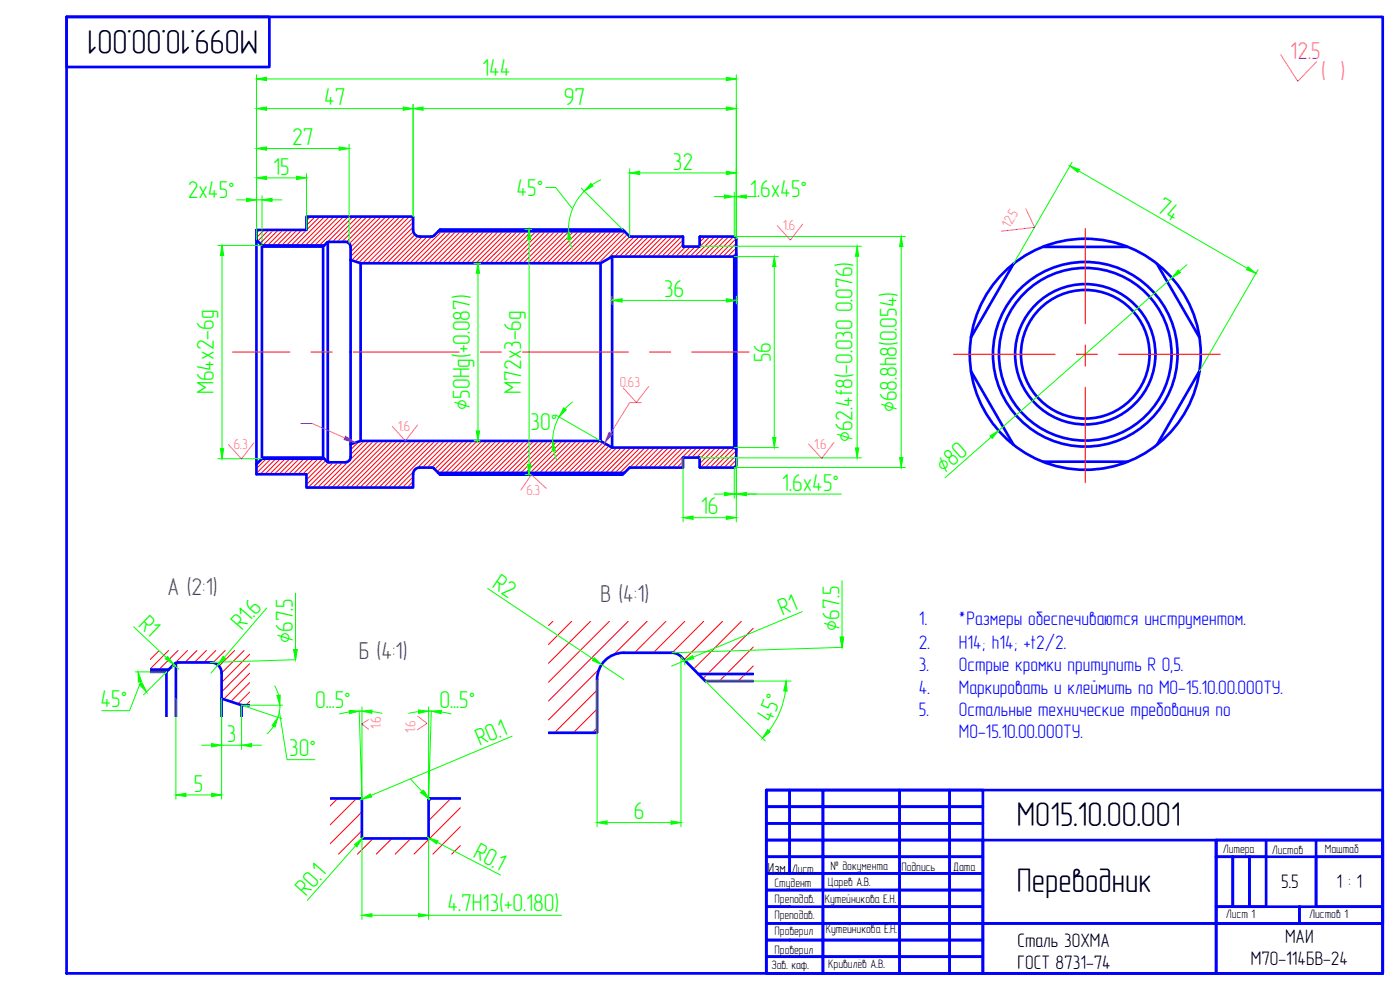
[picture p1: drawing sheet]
<svg xmlns="http://www.w3.org/2000/svg" width="420mm" height="297mm" viewBox="0 0 420 297" stroke-linecap="round" stroke-linejoin="round" font-family="sans-serif">
<g fill="none" stroke="#f00" stroke-width=".3">
<path d="M77.9 69l-.9 .9M79.3 69l-2.3 2.3M80.7 69l-3.4 3.4M82.1 69l-4.1 4.1M83.5 69l-4.6 4.6M84.9 69l-4.6 4.6M86.4 69l-4.7 4.6M87.8 69l-4.7 4.6M89.2 69l-4.7 4.6M90.6 69l-4.7 4.6M93.2 65l-1.2 1.2M94.6 65l-2.6 2.6"/>
<path d="M96 65l-8.6 8.6M97.4 65l-8.6 8.6M98.8 65l-8.6 8.6M100.2 65l-8.6 8.6M101.7 65l-8.7 8.6M103.1 65l-8.7 8.6M104.5 65l-8.7 8.6M105.9 65l-8.6 8.6M107.3 65l-7.6 7.6M108.7 65l-7.5 7.6M110.2 65l-7.6 7.6M111.6 65l-7.7 7.6"/>
<path d="M113 65l-8.2 8.1M114.4 65l-9.2 9.2M115.8 65l-10.6 10.6M117.2 65l-12 12M118.6 65l-13.1 13.1M120.1 65l-13.5 13.4M121.5 65l-13.8 13.8M122.9 65l-14 14M124 65.3l-13.7 13.7M124 66.7l-12.3 12.3M124 68.1l-10.9 10.9M124 69.5l-9.5 9.5"/>
<path d="M124.5 70.4l-8.5 8.6M125.4 70.9l-8 8.1M126.8 71l-8 8M128.2 71l-8 8M129.6 71l-8 8M133.1 68.9l-10.1 10.1M134.6 68.9l-10.2 10.1M136 68.9l-10.1 10.1M137.4 68.9l-10.1 10.1M138.8 68.9l-10.1 10.1M140.2 68.9l-10.1 10.1M141.6 68.9l-10.1 10.1"/>
<path d="M143 68.9l-10.1 10.1M144.5 68.9l-10.2 10.1M145.9 68.9l-10.1 10.1M147.3 68.9l-10.1 10.1M148.7 68.9l-10.1 10.1M150.1 68.9l-10.1 10.1M151.5 68.9l-10.1 10.1M153 68.9l-10.2 10.1M154.4 68.9l-10.2 10.1M155.8 68.9l-10.2 10.1M157.2 68.9l-10.1 10.1M158.6 68.9l-10.1 10.1"/>
<path d="M160 68.9l-10.1 10.1M161.4 68.9l-10.1 10.1M162.8 68.9l-10.1 10.1M164.3 68.9l-10.2 10.1M165.7 68.9l-10.1 10.1M167.1 68.9l-10.1 10.1M168.5 68.9l-10.1 10.1M169.9 68.9l-10.1 10.1M171.3 68.9l-10.1 10.1M172.7 68.9l-10.1 10.1M174.2 68.9l-10.2 10.1M175.6 68.9l-10.1 10.1"/>
<path d="M177 68.9l-10.1 10.1M178.4 68.9l-10.1 10.1M179.8 68.9l-10.1 10.1M181.2 68.9l-10.1 10.1M182.6 68.9l-10.1 10.1M184.1 68.9l-10.2 10.1M185.5 68.9l-10.2 10.1M186.9 68.9l-10.1 10.1M187.6 69.6l-9.4 9.4M188.3 70.3l-8.7 8.7M189 71l-6.9 6.9M190.4 71l-6 6"/>
<path d="M191.8 71l-6 6M193.3 71l-6 6M194.7 71l-6 6M196.1 71l-6 6M197.5 71l-6 6M198.9 71l-6 6M200.3 71l-6 6M201.7 71l-6 6M203.2 71l-6.1 6M204.6 71l-6 6M205 72l-5 5M205 73.4l-3.6 3.6"/>
<path d="M205.8 74l-3 3M207.2 74l-3 3M208.6 74l-3 3M210.2 71l-.2 .2M211.6 71l-1.6 1.7M213 71l-5.9 6M214.5 71l-6 6M215.9 71l-6 6M217.3 71l-6 6M218.7 71l-6 6M220.1 71l-6 6M221 71.6l-5.5 5.4"/>
<path d="M221 73l-4 4M221 74.4l-2.6 2.6M221 75.8l-1.2 1.2M325.7 68.5v28.7M69.8 105.6h17.2M93.3 105.6h6.4M106 105.6h31.8M144.1 105.6h6.4M156.8 105.6h31.8M194.9 105.6h6.4M207.6 105.6h17.2M286.2 106.3h30.5"/>
<path d="M323 106.3h6.4M325.7 103.5v6.4M325.7 116.2v28.6M335.7 106.3h30.5M79.9 137.6l-2.9 3M81.3 137.6l-4.3 4.4M82.8 137.6l-4.7 4.7M84.2 137.6l-4.7 4.7M85.6 137.6l-4.7 4.7M87 137.6l-4.7 4.7M88.4 137.6l-4.6 4.7M89.8 137.6l-4.6 4.7"/>
<path d="M91.2 137.6l-4.6 4.7M92.6 137.6l-4.6 4.7M94.1 137.6l-4.7 4.7M95.5 137.6l-4.7 4.7M96.9 137.6l-4.9 5M97.8 138.1l-5.8 5.9M98.7 138.7l-6.7 6.7M100.1 138.7l-7.6 7.6M101.5 138.7l-7.6 7.6M102.9 138.7l-7.6 7.6M105.6 133.2l-.4 .3M107.7 132.5l-2.5 2.5"/>
<path d="M109.3 132.3l-4.1 4.1M110.7 132.3l-14 14M112.1 132.3l-14 14M113.6 132.3l-14.1 14M115 132.3l-14 14M116.4 132.3l-14 14M117.8 132.3l-14 14M119.2 132.3l-14 14M120.6 132.3l-14 14M122 132.3l-14 14M123.5 132.3l-14 14M124.9 132.3l-14 14"/>
<path d="M126.3 132.3l-14 14M127.7 132.3l-14 14M129.1 132.3l-14 14M130.5 132.3l-14 14M131.9 132.3l-14 14M133.3 132.3l-8.1 8.1M134.8 132.3l-8 8M136.2 132.3l-8 8M137.6 132.3l-8 8M139 132.3l-8.5 8.5M140.4 132.3l-9.2 9.2M141.8 132.3l-9.9 9.9"/>
<path d="M143.3 132.3l-10.2 10.1M144.7 132.3l-10.1 10.1M146.1 132.3l-10.1 10.1M147.5 132.3l-10.1 10.1M148.9 132.3l-10.1 10.1M150.3 132.3l-10.1 10.1M151.7 132.3l-10.1 10.1M153.2 132.3l-10.2 10.1M154.6 132.3l-10.2 10.1M156 132.3l-10.1 10.1M157.4 132.3l-10.1 10.1M158.8 132.3l-10.1 10.1"/>
<path d="M160.2 132.3l-10.1 10.1M161.6 132.3l-10.1 10.1M163 132.3l-10.1 10.1M164.5 132.3l-10.2 10.1M165.9 132.3l-10.1 10.1M167.3 132.3l-10.1 10.1M168.7 132.3l-10.1 10.1M170.1 132.3l-10.1 10.1M171.5 132.3l-10.1 10.1M173 132.3l-10.2 10.1M174.4 132.3l-10.1 10.1M175.8 132.3l-10.1 10.1"/>
<path d="M177.2 132.3l-10.1 10.1M178.6 132.3l-10.1 10.1M180 132.3l-10.1 10.1M181 132.7l-9.7 9.7M181.9 133.3l-9.2 9.1M182.8 133.8l-8.7 8.6M183.7 134.3l-8.1 8.1M185.1 134.3l-8.1 8.1M186.5 134.3l-8.1 8.1M187.9 134.3l-8.1 8.1M189.3 134.3l-8.1 8.1M190.8 134.3l-8.2 8.1"/>
<path d="M192.2 134.3l-8.2 8.1M193.6 134.3l-8.1 8.1M195 134.3l-6 6M196.4 134.3l-6 6M197.8 134.3l-6 6M199.2 134.3l-6 6M200.7 134.3l-6.1 6M202.1 134.3l-6 6M203.5 134.3l-6 6M204.9 134.3l-6 6M205 138.5l-1.9 1.8M205 139.9l-.4 .4"/>
<path d="M206.3 134.3l-6 6M207.7 134.3l-6 6M209.1 134.3l-3 3M210.5 134.3l-2.9 3M212 134.3l-3 3M213.4 134.3l-3.4 3.4M214.8 134.3l-4.8 4.8M216.2 134.3l-6 6M217.6 134.3l-6 6M219 134.3l-6 6M220.4 134.3l-5.9 6M221 135.2l-5.1 5.1"/>
<path d="M221 136.6l-3.7 3.7M221 138l-2.3 2.3M221 139.4l-.9 .9M124 143.1l-3.2 3.2M124 144.5l-1.8 1.8M124 145.9l-.4 .4M124.1 141.5l-4.7 4.8M47.8 195.2l-2.7 2.7M50.6 195.2l-5.5 5.5M53.4 195.2l-5.7 5.7M56.3 195.2l-5.8 5.7M59.1 195.2l-3.6 3.6"/>
<path d="M61.9 195.2l-3.6 3.6M64.7 195.2l-3.5 3.6M67.6 195.2l-3.7 3.6M70.4 195.2l-4.7 4.7M73.3 195.2l-6.8 6.7M74.9 196.3l-8.4 8.5M74.9 199.1l-8.4 8.5M165.9 186.4l-1.3 1.3M171.6 186.4l-7 7M177.2 186.4l-12.6 12.6M182.9 186.4l-18.3 18.3M188.5 186.4l-23.9 23.9"/>
<path d="M194.2 186.4l-10.1 10.1M199.9 186.4l-9.5 9.5M205.5 186.4l-9.4 9.5M211.2 186.4l-9.5 9.5M216.8 186.4l-11.5 11.6M222.5 186.4l-14.4 14.4M226.1 188.5l-15.2 15.1M226.1 194.1l-10.2 10.3M226.1 199.8l-4.6 4.6M74.9 202l-7.8 7.8M74.9 204.8l-5.7 5.7M74.9 207.7l-3.5 3.5"/>
<path d="M74.9 210.5l-1.1 1.1M179.2 207.1l-12.8 12.8M179.2 212.7l-7.1 7.2M179.2 218.4l-1.5 1.5M179.8 200.8l-15.2 15.2M101.3 239.6l-2.2 2.2M107 239.6l-7.9 7.9M129.6 239.6l-1 1M135.3 239.6l-6.7 6.6M108.6 243.6l-9.5 9.6M108.6 249.3l-7 7M112 251.6l-4.7 4.7"/>
<path d="M117.6 251.6l-4.7 4.7M123.3 251.6l-4.7 4.7M138.2 242.4l-14 13.9M138.2 248l-8.3 8.3M138.2 253.7l-2.6 2.6"/>
</g>
<g fill="none" stroke="#00f" stroke-width=".8">
<path d="M20 5.1h60.8v15h-60.8zM20 5.1h395v286.9h-395zM77 72l2 2h18l1.5-1.4h5.1a1.6 1.6 0 0 1 1.6 1.6M97 74v63.3M97.3 73.6h-18.7v64h18.7M98.4 72.7v65.9M105.2 74.2v62.9M108.2 79v53.3M124 69v-4h-32v4h-15v73.3h15v4h32v-4a2 2 0 0 1 2-2h3.8l2.3 2.1h54.7l2.2-2.1 16-.1M124 69a2 2 0 0 0 2 2l3.8-.1 2.3-2h54.7l2.2 2.1h15.9l.2 3h4.8l.2-3h10.3l.6 .6v4.8l-.6 .6h-36.7l-3.5 2h-72l-3-1M131.6 69.4h55.8M180.2 79v53.3"/>
<path d="M183.7 77v57.3M220.4 77v57.3M221 76.4v58.5M304.2 79.1l-12.8 22.1M312.9 74.1h25.5M347.2 79.1l12.8 22.1M291.4 111.4l12.8 22.1M360 111.4l-12.8 22.1M105.2 133.3l3-1h72l3.5 2h36.7l.6 .6v4.8l-.6 .6-10.4-.1M105.2 137.1a1.63 1.63 0 0 1-1.6 1.6h-5.1l-1.5-1.4h-18l-2 2M312.9 138.5h25.5M131.6 141.9h55.8"/>
<path d="M205 140.2l.1-2.9h4.8l.1 2.9M52.8 198.9v16.2M187.2 195.9h14.3M187.2 195.8a8 8 0 0 0-8 8.1v16h-14.6M201.6 195.8l1 .2 1.4 .7 7.7 7.7h14.4M45.1 201.6h4.9l2.2-2.3 1-.5h10.1a3.2 3.2 0 0 1 3.2 3.1v13.2M45.1 200.9h5.6M50 201.6v13.5M66.5 209.6l6 2h2.4M72.5 211.6v3.5M209.6 202.2h16.5M99.1 239.6h9.1"/>
<path d="M108.2 239.6l.4 .3v11.3l.4 .4 19.4-.1 .2-.3v-11.2M138.2 239.6h-9.2l-.3 .3M230 237.1h185v54.9h-185zM230 237.1h7v4.9h-7zM237 237.1h10v4.9h-10zM247 237.1h23v4.9h-23zM270 237.1h15v4.9h-15zM285 237.1h10v4.9h-10zM230 242h7v5h-7zM230 247h7v5.1h-7zM230 252.1h7v5h-7zM230 257.1h7v5h-7z"/>
<path d="M237 242h10v5h-10zM237 247h10v5.1h-10zM237 252.1h10v5h-10zM237 257.1h10v5h-10zM247 242h23v5h-23zM247 247h23v5.1h-23zM247 252.1h23v5h-23zM247 257.1h23v5h-23zM270 242h15v5h-15zM270 247h15v5.1h-15zM270 252.1h15v5h-15zM270 257.1h15v5h-15z"/>
<path d="M285 242h10v5h-10zM285 247h10v5.1h-10zM285 252.1h10v5h-10zM285 257.1h10v5h-10zM295 252.1h70v39.9h50v-14.9h-120zM365 252.1h50v25h-50zM365 252.1h50v5h-50zM365 257.1h5v14.9h-5zM370 257.1h5v14.9h-5zM375 257.1h5v14.9h-5zM380 252.1v5M395 257.1h20v14.9h-20z"/>
<path d="M395 252.1v19.9M230 262.1h17v4.9h-17zM230 272h17v5.1h-17zM230 277.1h17v5h-17zM247 262.1h23v4.9h-23zM247 267h-17v5h7M247 267h23v5h-23zM247 272h23v5.1h-23zM247 277.1h23v5h-23zM270 262.1h15v4.9h-15zM270 267h15v5h-15zM270 272h15v5.1h-15z"/>
<path d="M270 277.1h15v5h-15zM285 262.1h10v4.9h-10zM285 267h10v5h-10zM285 272h10v5.1h-10zM285 277.1h10v5h-10zM295 277.1h70v14.9h-70zM365 272h25v5.1h-25zM390 272h25v5.1h-25zM230 282.1h17v4.9h-17zM230 287h17v5h-17zM247 282.1h23v4.9h-23zM247 287h23v5h-23z"/>
<path d="M270 282.1h15v4.9h-15zM270 287h15v5h-15zM285 282.1h10v4.9h-10zM285 287h10v5h-10z"/>
<circle cx="325.7" cy="106.3" r="34.7"/>
<circle cx="325.7" cy="106.3" r="27.7"/>
<circle cx="325.7" cy="106.3" r="25.9"/>
<circle cx="325.7" cy="106.3" r="19.3"/>
<circle cx="325.7" cy="106.3" r="21.1"/>
</g>
<path d="M189 50.6v20.4M192 51.9h26M221 50.6v21M88.7 178v19.9l.5-3-1 .1 .5 2.9-25.6 .9M252.7 174.2v20l.5-3h-1l.5 3-51.2 1.7M40.6 201.6h9.4M72.5 211.6h12.3M107.8 213.4l.8 26.6v-26.6M129.4 213.4l-.8 26.6v-26.6M211.7 204.4h25.7M123.2 233.8l5.5 5.9M126.3 237.8l.8-.7 1.6 2.6z" fill="none" stroke="#0f0" stroke-width=".3"/>
<g fill="#0f0" stroke="#0f0" stroke-width=".3">
<path d="M218 51.4l3 .5-3 .5z"/>
<path d="M189 51.9l3-.5v1z"/>
<path d="M126.3 237.8l.8-.7 .4 .7zM126.3 237.8l2.4 1.9-1.2-1.9z"/>
<path d="M252.2 191.2h1zM252.2 191.2l.5 3 .5-3z"/>
<path d="M88.2 195l1-.1zM88.2 195l.5 2.9 .5-2.9z"/>
</g>
<!-- layer: AM_5 -->
<g fill="none" stroke="#0f0" stroke-width=".3">
<path d="M77 22.4v49.6M80 32.6h41M80 23.7h138M124 31.3v33.7M127 32.6h91M221 22.4v49.2M71 60h3M77 60h1.6M78.6 58.7v14.9h-13.2M80 53.4h9M80 44.6h21.8M81.6 60h3"/>
<path d="M92 52.1v16.9M104.8 43.3v29.7M163.8 56.2h3l5 6.4M174.5 56.5l12.4 12.4M175.4 57.3a16.3 16.3 0 0 0-4.8 11.6M180.3 54l-2.6 1.4M214.4 59h3M220.4 57.7v13.3h51.3M220.4 59h.6M224 59h3M321.7 48.7l-17.5 30.4M323.7 51.3l50.6 29.2"/>
<path d="M66.6 76.6v58M142.2 79h2.1M157.5 68.9h2M158.8 71.9v67.5M170.9 71.8l.8 2.9M210 73.9h48.5M220.4 77h13.2M232.4 80v51.3M257.2 76.9v57.5M270.5 74v63.3M356.2 79.4l-2.3 2M143.4 82v47.3"/>
<path d="M183.7 88.9v2.4M186.7 90.1h31.3M221 88.9v2.4M351.7 83.4l-52 45.8M377.5 80.9l-17.5 30.5M65.4 137.6h13.2M142.2 132.3h2.1M166.2 135.3l.9 2.8M166.7 124.5l13.5 7.8M167.8 125.1a14.4 14.4 0 0 0-1.9 7.2M171.8 120.6l-2.2 2M205 137.3v19.3"/>
<path d="M209.9 137.4h48.6M220.4 134.3h13.2M221 137.3v19.3M297.4 131.2l-13.8 12.2M157.5 142.4h2M208 155.3h10M214.4 148.2h3M221 148.2h-.6h.6M221 148.2h31.5M271.7 140.3h-51.3v9.2M146.3 176.6l31.8 21.1M40.1 188.1l9.9 9.2"/>
<path d="M52.2 199.4l1.4 1.4M52.2 199.3l-.5 1.2M65.4 199.5l-2.1 2.5M80.1 182.4l-12.8 14.9M180.6 199.4l6.6 4.5M205.2 198.3l-3.7 1.6M205.5 199.5l-.3-1.3-.8-1.2v51.1M240.7 183.5l-32.7 13.7M42 204.5l.3 .6M42.1 204.9l-3.2 8.3h-8.4M50 201.6l-6.9 6.9M52.8 209.6v30.2"/>
<path d="M66.5 209.6v30.2M82.1 217.9l-2 2.3M82.5 205.8l1.1 2.8M83.8 213.4l2.3 14.5h8.4M84 211.6l-.6 3.6M84.6 215.6l-12.1-4v13.2M104.8 213.6l-2.9 .6M108.6 212.1v1.2l-.8 .1M111.6 213.5l3 .5M125.6 213.5l-2.9 .5M128.6 212.1v1.3M128.6 213.3l.9 .1"/>
<path d="M132.4 213.6l3 .6M179.2 203.9v44.2M211.7 204.4l18 17.9M235.7 207.3a24.2 24.2 0 0 1-4.9 11.9M55.8 238.5h7.7M60.5 223.6h3M66.5 223.6h6M75.5 223.6h3M108.6 239.8l-.4 .2M153.7 220.9l-42.3 17.8M106.8 253.7l-14.6 16.5M108.6 251.2v24.7"/>
<path d="M109 251.2l-.2 .3M128.2 251.2l.4 .2M128.6 251.2v24.7M131.2 252.7l19 9.9M182.2 246.8h19.2M111.6 274.6h14M128.6 274.6h40"/>
</g>
<g fill="#0f0" stroke="#0f0" stroke-width=".3">
<path d="M218 32.1l3 .5-3 .5z"/>
<path d="M124 32.6l3-.5v1z"/>
<path d="M77 23.7l3-.5v1z"/>
<path d="M218 23.2l3 .5-3 .5z"/>
<path d="M74 59.5l3 .5-3 .5z"/>
<path d="M78.6 60l3-.5v1z"/>
<path d="M77 53.4l3-.5v1z"/>
<path d="M89 52.9l3 .5-3 .5z"/>
<path d="M77 32.6l3-.5v1z"/>
<path d="M121 32.1l3 .5-3 .5z"/>
<path d="M217.4 58.5l3 .5-3 .5z"/>
<path d="M221 59l3-.5v1z"/>
<path d="M177.3 55l.7 .8-2.7 1.5z"/>
<path d="M170.6 68.9l.8 2.9-1 .1z"/>
<path d="M66.1 134.6h1l-.5 3z"/>
<path d="M66.6 73.6l.5 3h-1z"/>
<path d="M143.4 79l.5 3h-1z"/>
<path d="M142.9 129.3h1l-.5 3z"/>
<path d="M158.8 68.9l.5 3h-1z"/>
<path d="M158.3 139.4h1l-.5 3z"/>
<path d="M169.1 122.4l.8 .6-2.1 2.1z"/>
<path d="M165.9 132.3l.8 2.9-1 .1z"/>
<path d="M183.7 90.1l3-.5v1z"/>
<path d="M218 89.6l3 .5-3 .5z"/>
<path d="M205 155.3l3-.5v1z"/>
<path d="M218 154.8l3 .5-3 .5z"/>
<path d="M221 148.2l3-.4v.9z"/>
<path d="M217.4 147.8l3 .4-3 .5z"/>
<path d="M231.9 131.3h1l-.5 3z"/>
<path d="M232.4 77l.5 3h-1z"/>
<path d="M256.7 134.4h1l-.5 3z"/>
<path d="M257.2 73.9l.5 3h-1z"/>
<path d="M270 137.3h1l-.5 3z"/>
<path d="M270.5 71l.5 3h-1z"/>
<path d="M353.6 81l.7 .8-2.6 1.6z"/>
<path d="M297.1 130.8l2.6-1.6-1.9 2.4z"/>
<path d="M374.6 80.1l2.3 1.9-2.8-1.1z"/>
<path d="M321.1 49.8l2.9 1-.6 .9z"/>
<path d="M50.3 197l1.9 2.4-2.6-1.7z"/>
<path d="M67 196.9l.7 .7-2.3 1.9z"/>
<path d="M106.4 253.4l2.4-1.9-1.7 2.5z"/>
<path d="M128.6 251.4l2.9 .9-.5 .9z"/>
<path d="M108.6 239.8l2.6-1.6 .3 .9z"/>
<path d="M178.3 197.3l2.3 2.1-2.8-1.2z"/>
<path d="M205.2 198.3l2.6-1.6 .4 .9z"/>
<path d="M179.2 246.8l3-.5v1z"/>
<path d="M201.4 246.3l3 .5-3 .5z"/>
<path d="M230.4 218.9l.8 .6-2.4 2z"/>
<path d="M235.9 204.4l.3 3-1-.1z"/>
<path d="M63.5 238l3 .5-3 .5z"/>
<path d="M52.8 238.5l3-.5v1z"/>
<path d="M63.5 223.1l3 .5-3 .5z"/>
<path d="M72.5 223.6l3-.5v1z"/>
<path d="M83.4 215.2l-.9 3-.9-.5z"/>
<path d="M83.1 208.7l1-.1-.1 3z"/>
<path d="M41.5 201.6l1 2.9-1 .1z"/>
<path d="M41.8 205.4l.9-.5 1.3 2.7z"/>
<path d="M108.6 274.6l3-.5v1z"/>
<path d="M125.6 274.1l3 .5-3 .5z"/>
<path d="M129.4 213.4l3.1-.3-.1 1z"/>
<path d="M125.6 213l3 .4-3 .6z"/>
<path d="M108.6 213.4l3.1-.4-.1 1z"/>
<path d="M104.8 213.1l3 .3-2.9 .7z"/>
<path d="M77 44.6l3-.5v1z"/>
<path d="M101.8 44.1l3 .5-3 .5z"/>
</g>
<path d="M384.4 16.4l5.1 8 5.6-5.9M240.9 67.3l-3.7 4.7-3.9-4.3M307.9 62.6l2.6 5.6-10 1.2M194.7 116l-3.7 4.7-4-4.3M76.2 132.9l-3.7 4.8-3.9-4.3M90.2 127.1h3.5l9.7 4.3M125.3 127.5l-3.6 4.8-4-4.4M192.4 120.8h-3.4l-5.7 9.2M250.3 132.8l-3.7 4.7-3.9-4.3M164 146.5l-4.5-4.1-3.2 4.6M110.6 215.9l-2 1.3 2 1.6M125.3 214.9l2.9 2.2-3 1.9" fill="none" stroke="#f0f" stroke-width=".3"/>
<g fill="#f0f" stroke="#f0f" stroke-width=".3">
<path d="M182.8 129.7l1 .6-2.4 2.7z"/>
<path d="M103.7 130.9l2.9 1.9-3.4-.9z"/>
</g>
<g font-size="10.2">
<text x="77.5" y="9.2" transform="rotate(-180 77.5 9.2)">M099.10.00.001</text>
<text x="305.2" y="247.8">MO15.10.00.001</text>
<text x="305.2" y="267.7">Переводник</text>
</g>
<g font-size="7.3" fill="#f0f">
<text x="387.2" y="17.6">12.5</text>
<text x="396.5" y="23.8">( )</text>
</g>
<g font-size="7.3" fill="#0f0">
<text x="144.7" y="22.7">144</text>
<text x="97.3" y="31.6">47</text>
<text x="169.2" y="31.6">97</text>
<text x="87.7" y="43.6">27</text>
<text x="82" y="52.4">15</text>
<text x="201.9" y="50.9">32</text>
<text x="56.3" y="59.3">2x45°</text>
<text x="155" y="58.7">45°</text>
<text x="225.1" y="59.1">1.6x45°</text>
<text x="346.7" y="63.4" transform="rotate(30 346.7 63.4)">74</text>
<text x="199.3" y="89.1">36</text>
<text x="231.4" y="108.7" transform="rotate(-90 231.4 108.7)">56</text>
<text x="64.2" y="118.3" transform="rotate(-90 64.2 118.3)">M64x2-6g</text>
<text x="156.4" y="118.1" transform="rotate(-90 156.4 118.1)">M72x3-6g</text>
<text x="141" y="122.9" transform="rotate(-90 141 122.9)">∅50Hg(+0.087)</text>
<text x="269.1" y="123.7" transform="rotate(-90 269.1 123.7)">∅68.8h8(0.054)</text>
<text x="159.2" y="128.9">30°</text>
<text x="255.9" y="132.7" transform="rotate(-90 255.9 132.7)">∅62.4f8(-0.030 0.076)</text>
<text x="283.4" y="142.2" transform="rotate(-41 283.4 142.2)">∅80</text>
<text x="234.7" y="147.2">1.6x45°</text>
<text x="210.3" y="154.3">16</text>
<text x="147.4" y="176.1" transform="rotate(34 147.4 176.1)">R2</text>
<text x="76.8" y="184.7" transform="rotate(-49 76.8 184.7)">6</text>
<text x="234.8" y="184.9" transform="rotate(-23 234.8 184.9)">R1</text>
<text x="41.3" y="187.8" transform="rotate(43 41.3 187.8)">R1</text>
<text x="72.7" y="189.4" transform="rotate(-49 72.7 189.4)">R1.</text>
<text x="251.9" y="189.2" transform="rotate(-90 251.9 189.2)">∅67.5</text>
<text x="87.9" y="192.9" transform="rotate(-90 87.9 192.9)">∅67.5</text>
<text x="30.2" y="212.2">45°</text>
<text x="94.6" y="212.5">0...5°</text>
<text x="131.9" y="212.5">0...5°</text>
<text x="150.7" y="221.1" transform="rotate(-23 150.7 221.1)">1</text>
<text x="231.6" y="217" transform="rotate(-67 231.6 217)">45°</text>
<text x="68.1" y="222.6">3</text>
<text x="86.8" y="226.9">30°</text>
<text x="144" y="223.9" transform="rotate(-23 144 223.9)">R0.</text>
<text x="58.2" y="237.5">5</text>
<text x="190.2" y="245.8">6</text>
<text x="141.7" y="257" transform="rotate(27 141.7 257)">R0.</text>
<text x="96.8" y="263.5" transform="rotate(-48 96.8 263.5)">1</text>
<text x="148.2" y="260.4" transform="rotate(27 148.2 260.4)">1</text>
<text x="91.9" y="269" transform="rotate(-48 91.9 269)">R0.</text>
<text x="134.3" y="273.3">4.7H13(+0.180)</text>
</g>
<g font-size="7.3" fill="#545454">
<text x="50.3" y="178.7">A (2:1)</text>
<text x="180.2" y="180.7">B (4:1)</text>
<text x="107.7" y="197.8">Б (4:1)</text>
</g>
<g font-size="5.9" fill="#00f">
<text x="275.8" y="187.6">1.</text>
<text x="287.5" y="187.6">*Размеры обеспечиваются инструментом.</text>
<text x="275.8" y="194.8">2.</text>
<text x="287.8" y="194.8">H14; h14; +t2/2.</text>
<text x="275.8" y="201.5">3.</text>
<text x="287.8" y="201.5">Острые кромки притупить R 0,5.</text>
<text x="275.8" y="208.1">4.</text>
<text x="287.8" y="208.1">Маркировать и клеймить по МО-15.10.00.000ТУ.</text>
<text x="275.8" y="214.8">5.</text>
<text x="287.8" y="214.8">Остальные технические требования по</text>
<text x="287.8" y="221.5">MO-15.10.00.000ТУ.</text>
</g>
<g font-size="5.9">
<text x="384.5" y="266.6">5.5</text>
<text x="401.1" y="266.6">1 : 1</text>
<text x="305.4" y="284.1">Сталь 30XMA</text>
<text x="385.7" y="283">МАИ</text>
<text x="305.4" y="290.8">ГОСТ 8731-74</text>
<text x="375.4" y="289.7">М7О-114БВ-24</text>
</g>
<g font-size="4.4" fill="#f0f">
<text x="304.9" y="65.5" transform="rotate(-59 304.9 65.5)">5</text>
<text x="234.9" y="69.1">1.6</text>
<text x="303" y="68.7" transform="rotate(-59 303 68.7)">12.</text>
<text x="186" y="116.1">0.63</text>
<text x="119.4" y="129.4">1.6</text>
<text x="70.2" y="134.8">6.3</text>
<text x="244.3" y="134.6">1.6</text>
<text x="158" y="148.4">6.3</text>
<text x="114.3" y="218.8" transform="rotate(-90 114.3 218.8)">1.6</text>
<text x="124.7" y="219.9" transform="rotate(-90 124.7 219.9)">1.6</text>
</g>
<text font-size="4.4" x="230.4" y="261.8">Изм.</text>
<g font-size="3.7">
<text x="367" y="255.9">Литера</text>
<text x="381.7" y="256.2">Листов</text>
<text x="397.6" y="255.8">Маштаб</text>
<text x="237.6" y="261.8">Лист.</text>
<text x="249.3" y="261.2">№ документа</text>
<text x="270.5" y="261.4">Подпись</text>
<text x="286.1" y="261.4">Дата</text>
<text x="232.5" y="266.2">Студент</text>
<text x="248.5" y="265.7">Царев А.В.</text>
<text x="232.4" y="275.7">Преподав.</text>
<text x="232.5" y="270.9">Преподав.</text>
<text x="247.5" y="270.9">Кутейникова Е.Н.</text>
<text x="367.9" y="275.5">Лист 1</text>
<text x="392.9" y="275.5">Листов 1</text>
<text x="232.5" y="280.4">Проверил</text>
<text x="247.8" y="280.1">Кутейникова Е.Н.</text>
<text x="232.5" y="286.1">Проверил</text>
<text x="231.5" y="290.7">Зав. каф.</text>
<text x="248.6" y="290.5">Кривилёв A.B.</text>
</g>
</svg>
